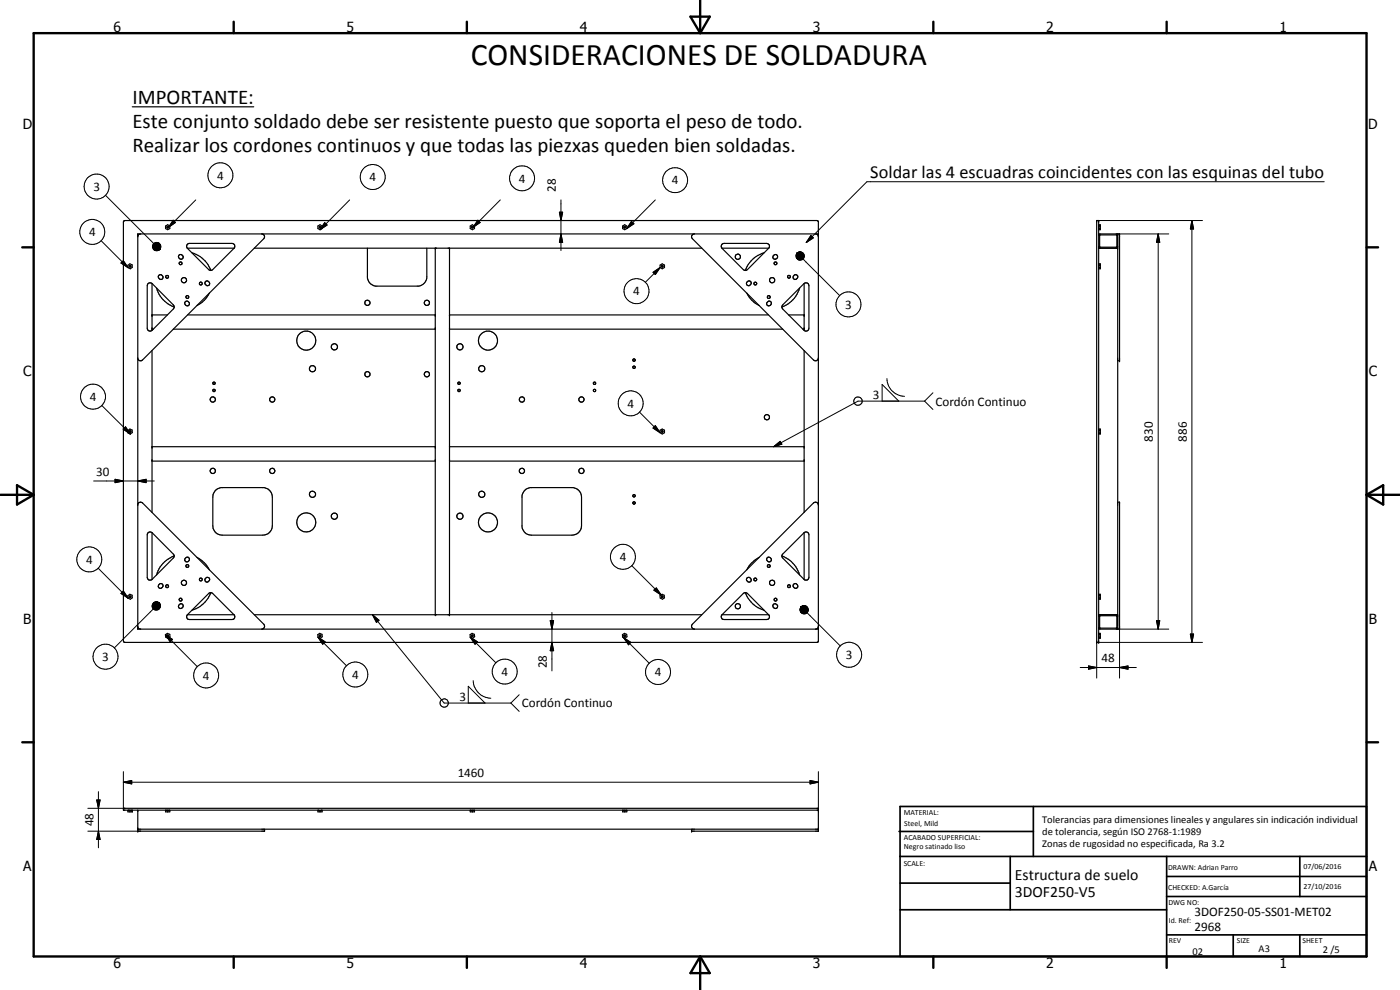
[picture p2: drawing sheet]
<svg xmlns="http://www.w3.org/2000/svg" width="420mm" height="297mm" viewBox="0 0 420 297" stroke-linecap="round" stroke-linejoin="round" font-family="sans-serif">
<g fill="none" stroke="#000" stroke-width=".35">
<path d="M39.7 32h36.4M37.1 66.3l.4-.1h207.7l.3 .1v126.3l-.2 .1h-208l-.3-.4zM38.4 79.6l.6-.4 .7 .3v.7l-.6 .4-.7-.3zM38.9 79.8l.2-.1 .2 .3-.3 .1zM42.2 70.2l-.5 .1-.4 .5M49.7 67.8l.6-.4 .7 .4v.8l-.7 .3-.6-.3zM56.2 74.5h14.1M56.2 73.3l.6-.3h12.8l.8 .4 .1 .5-.1 .4-6.6 6.6-.6 .3-.6-.3-6.4-6.4-.2-.6zM57.6 75.8a8.6 8.6 0 0 1 5.7 5.4M76.3 74.5h134.3M78.6 70.2a.85 .85 0 0 1 .7 .5 .85 .85 0 0 1-.1 .9l-36.4 36.4-.8 .2-.7-.6M95.4 67.8l.6-.4 .7 .4v.8l-.7 .3-.6-.3z"/>
<path d="M95.9 68l.2-.1 .2 .3-.5 .1zM96.2 68.3v.1M110.3 74.5v8.9l.4 1.1 .5 .7 1.5 .7h13a2.94 2.94 0 0 0 2.4-2.5v-8.9M130.6 74.5v109.9M134.9 74.5v109.9M141.1 67.8l.7-.4 .6 .4v.8l-.6 .3-.7-.3zM141.6 68h.3v.4l-.3-.1zM186.8 67.8l.7-.4 .6 .4v.8l-.6 .3-.7-.3zM187.3 68h.3v.4l-.3-.1zM198.1 79.5l.6-.3 .7 .3v.8l-.7 .3-.6-.3zM198.6 79.8l.3-.1v.4h-.2zM208.4 70.2l-.4 .1-.5 .5 .3 .8 36.3 36.4 .9 .2 .5-.4 .1-.4"/>
<path d="M216.7 73.3l.6-.3h12.8a.85 .85 0 0 1 .8 .6 .85 .85 0 0 1-.2 .9l-6.4 6.4-.6 .3-.6-.3-6.4-6.4-.3-.6zM216.7 74.5h14M229.4 75.8a8.6 8.6 0 0 0-5.7 5.4M244.8 70.2l.7 .4 .1 .4M245.6 70.2h-204.3v118.6h204.3M329.1 66.2h.6v126.5h-.6zM329.7 79.2v.9M329.7 74.5h5.7M329.7 67.5v.9M329.7 68.6l.1 .3M329.7 79.2h.5v1.4h-.4l-.1-.2M329.7 67.4h.5v1.5h-.5"/>
<path d="M329.7 67.7h.1M329.7 68.6h.5M329.7 68.8h.1M329.7 79.5h.1M329.7 74l.3 .5M329.8 67.8h.4M329.8 79.6h.4M330 70.5h5.1v3.7h-5zM335.2 74l-.1 .1M335.4 70.5l-.4-.3h-4.9l-.4 .4M335.4 74.2l-.3 .3M44.4 85.1l.4-.2 .9 .2 6.6 6.8-.3 .8-6.3 6.4a.87 .87 0 0 1-1 .2 .87 .87 0 0 1-.5-.8v-12.8z"/>
<path d="M45.6 85.1v14M45.6 94.5h4.6M45.6 98.8h.4M47 86.4a8.4 8.4 0 0 0 5.3 5.7M52 98.8h78.6M56.3 94.5h74.3M62.9 87.9l-1.6 2.2-2.2 1.6M134.9 94.5h95.7M134.9 98.8h100M224.1 87.9l1.6 2.2 2.2 1.6M234.9 91.5l6.4-6.4a.87 .87 0 0 1 .9-.2 .87 .87 0 0 1 .6 .8v12.8a.87 .87 0 0 1-.6 .8 .87 .87 0 0 1-.9-.2l-6.4-6.4-.3-.6zM236.7 94.5h4.6"/>
<path d="M240 86.4a8.6 8.6 0 0 1-5.4 5.7M240.9 98.8h.4M241.3 85.1v14M329.7 80.3h.5M45.6 105.2v48.6M178.2 114.7h.5l.1 .4-.4 .3-.2-.2zM190 107.8h.5l.1 .4-.6 .1zM241.3 105.2v48.6M335.4 108.2h.6v-38h-.6v118.6h.6v-38.1h-.6M38.4 129.2l.6-.5 .7 .3v.8l-.6 .4-.7-.3zM38.9 129.2l.4 .2-.1 .3-.4-.2zM45.6 138.3h85"/>
<path d="M45.6 134h85M134.9 138.3h106.4M134.9 134h106.4M198.1 129.1l.6-.4 .7 .4v.7l-.7 .4-.6-.4zM329.7 129.3v.8M329.7 129l.1-.3h.4v1.5h-.5M329.7 128.9h.1M329.7 129.9h.5M329.7 129.2h.5M41.3 151.3a.88 .88 0 0 1 1.5-.4l36.4 36.4a.88 .88 0 0 1 .1 .9 .88 .88 0 0 1-.7 .6M44.4 159.9l.6-.3 .7 .3 6.6 6.7-.3 .8-6.3 6.4a.85 .85 0 0 1-1 .2 .85 .85 0 0 1-.5-.8v-12.8zM45.6 159.8v14.1"/>
<path d="M64.5 147.3l.7-.6 1.1-.4h13a2.94 2.94 0 0 1 2.4 2.8v8.6a2.88 2.88 0 0 1-2.8 2.9h-12.2a2.8 2.8 0 0 1-2.8-2.9v-8.6l.1-.8zM157.3 147.3l.6-.6 1.2-.4h12.9a2.93 2.93 0 0 1 2.5 2.8v8.6a2.88 2.88 0 0 1-2.8 2.9h-12.2a2.76 2.76 0 0 1-2.8-2.5v-9.3zM189.9 150.7a.37 .37 0 0 1 .5-.1 .37 .37 0 0 1 .2 .4l-.5 .3zM241.3 159.8v14.1M245.6 151.6a.87 .87 0 0 0-.5-.9 .87 .87 0 0 0-1 .2l-36.3 36.4a.87 .87 0 0 0-.2 .9 .87 .87 0 0 0 .8 .6M38.4 178.7l.6-.4 .7 .3v.8l-.6 .4-.7-.3zM52.3 166.8a8.6 8.6 0 0 0-5.3 5.7M53.8 179.7l.5-.2a.45 .45 0 0 1 .3 .6 .45 .45 0 0 1-.6 .2zM59.1 167.2l2.7 2.1 1.1 1.7M62 173.3a.66 .66 0 0 1 .7 .1 .66 .66 0 0 1 .2 .8l-.5 .4a.66 .66 0 0 1-.7-.1 .66 .66 0 0 1-.2-.8zM62.6 178.1l.6-.3 .6 .3 6.6 6.5a.85 .85 0 0 1-.8 1.3h-12.8a.85 .85 0 0 1-.7-.5 .85 .85 0 0 1 .1-1zM63.3 177.8a8.8 8.8 0 0 1-5.7 5.3"/>
<path d="M198.1 178.7l.6-.4 .6 .3 .1 .8-.6 .4-.6-.3zM198.6 178.9h.4l-.1 .3h-.3zM223.7 177.8l.6 .3 6.5 6.5v.9l-.7 .4h-12.8a.85 .85 0 0 1-.8-.5 .85 .85 0 0 1 .2-1M223.7 177.8a8.6 8.6 0 0 0 5.7 5.3M223.7 177.8l-.6 .3-6.4 6.3M227.9 167.2a8.7 8.7 0 0 0-3.8 3.8M234.6 166.8a8.6 8.6 0 0 1 5.4 5.7M234.9 166.2l6.4-6.3a.88 .88 0 0 1 .9-.2 .88 .88 0 0 1 .6 .7v12.8l-.5 .8h-.8l-6.6-6.6-.3-.6zM329.7 179.5h.5M329.7 178.4v.9M329.7 178.3h.5v1.5h-.4l-.1-.3M329.7 178.6h.1"/>
<path d="M329.8 178.7h.4M41.3 188.1l.4 .5 .5 .2M49.6 190.4l.6-.4 .8 .3v.8l-.6 .4-.7-.3zM50.1 190.6l.3-.1 .2 .3-.2 .2zM56.2 184.4h14.1M76.3 184.4h134.3M95.4 190.4l.6-.4 .6 .3 .1 .8-.6 .4-.6-.3zM95.8 190.6l.4-.1 .1 .3-.2 .2zM141.1 190.4l.6-.4 .7 .3v.8l-.6 .4-.7-.3zM141.6 190.5l.3 .1-.1 .4-.2-.2zM186.8 190.4l.6-.4 .7 .3 .1 .8-.7 .4-.7-.3zM187.4 190.5l.3 .1-.2 .4-.3-.2z"/>
<path d="M216.7 184.4h14M245.6 187.9l-.1 .4-.7 .5M329.7 188.3l.4 .5h4.9l.4-.3M329.7 184.4h5.7M329.7 190.1v.9M329.7 190h.5v1.5h-.4l-.1-.2M329.7 190.3h.1M329.7 191.2h.5M329.8 190.4h.4M330 184.8h5.1v3.7h-5zM330.1 184.4l-.4 .5M335 184.4l.4 .4"/>
<path d="M38.4 243.1v.5h1.3v-.5M38.6 243.1v.1M38.8 243.1l-.4 .1M39 243.1v.5M39.1 243.1l.6 .1M39.4 243.1v.1M39.6 243.1v.1M41.3 243.1v6.3h38.1v-.6M41.3 248.8h204.3M49.7 243.1v.5h1.3v-.5M49.8 243.1v.1M49.9 243.1v.1"/>
<path d="M50.2 243.1l-.5 .1M50.3 243.1v.5M50.5 243.1l.5 .1M50.7 243.1v.1M50.8 243.1v.1M95.4 243.1v.5h1.3v-.5M95.5 243.1h1.1M95.6 243.1v.1M96 243.2v.4M96.5 243.1v.1M141.1 243.1v.5h1.3v-.5M141.3 243.1v.1"/>
<path d="M141.6 243.1l-.5 .1M141.8 243.1v.5M141.9 243.1l.5 .1M142.2 243.1v.1M142.3 243.1v.1M186.8 243.1v.5h1.3v-.5M187 243.1v.1M187.3 243.1l-.5 .1M187.5 243.1v.5M187.6 243.1l.5 .1M187.9 243.1v.1M188 243.1v.1"/>
<path d="M245.6 243.1h-208.6v-.6h208.6v6.9h-38.1v-.6"/>
<circle cx="50.3" cy="68.2" r=".24"/>
<circle cx="54.2" cy="79" r=".42"/>
<circle cx="54.3" cy="77" r=".72"/>
<circle cx="221.4" cy="77" r=".8"/>
<circle cx="232.6" cy="77.1" r=".72"/>
<circle cx="232.7" cy="79" r=".42"/>
<circle cx="48.3" cy="83.2" r=".72"/>
<circle cx="50.2" cy="83.1" r=".43"/>
<circle cx="55.2" cy="84.1" r=".78"/>
<circle cx="56.2" cy="91" r=".71"/>
<circle cx="56.2" cy="89.1" r=".44"/>
<circle cx="60.2" cy="85.1" r=".44"/>
<circle cx="62.3" cy="85" r=".72"/>
<circle cx="110.3" cy="90.8" r=".78"/>
<circle cx="128.1" cy="90.9" r=".78"/>
<circle cx="224.8" cy="85" r=".71"/>
<circle cx="226.7" cy="85.1" r=".43"/>
<circle cx="230.7" cy="89.1" r=".45"/>
<circle cx="230.7" cy="91.1" r=".72"/>
<circle cx="231.7" cy="84.1" r=".8"/>
<circle cx="236.8" cy="83" r=".42"/>
<circle cx="238.7" cy="83.1" r=".71"/>
<circle cx="63.8" cy="119.9" r=".79"/>
<circle cx="64.2" cy="117.1" r=".37"/>
<circle cx="64.2" cy="115" r=".36"/>
<circle cx="81.7" cy="119.9" r=".78"/>
<circle cx="91.9" cy="102.2" r="2.87"/>
<circle cx="93.8" cy="110.6" r=".92"/>
<circle cx="100.3" cy="104.1" r=".93"/>
<circle cx="110.3" cy="112.3" r=".79"/>
<circle cx="128.1" cy="112.3" r=".78"/>
<circle cx="137.8" cy="117.1" r=".37"/>
<circle cx="137.8" cy="115" r=".36"/>
<circle cx="138" cy="104.1" r=".94"/>
<circle cx="144.6" cy="110.6" r=".92"/>
<circle cx="146.5" cy="102.2" r="2.85"/>
<circle cx="156.6" cy="119.9" r=".78"/>
<circle cx="174.5" cy="119.9" r=".79"/>
<circle cx="178.4" cy="117.2" r=".37"/>
<circle cx="190.3" cy="110.2" r=".37"/>
<circle cx="198.8" cy="129.5" r=".23"/>
<circle cx="230.2" cy="125.2" r=".79"/>
<circle cx="63.8" cy="141.3" r=".78"/>
<circle cx="81.7" cy="141.3" r=".78"/>
<circle cx="91.9" cy="156.7" r="2.87"/>
<circle cx="93.8" cy="148.3" r=".93"/>
<circle cx="100.3" cy="154.9" r=".94"/>
<circle cx="138" cy="154.9" r=".94"/>
<circle cx="144.6" cy="148.3" r=".93"/>
<circle cx="146.5" cy="156.8" r="2.86"/>
<circle cx="156.6" cy="141.3" r=".79"/>
<circle cx="174.5" cy="141.3" r=".79"/>
<circle cx="190.3" cy="148.8" r=".37"/>
<circle cx="39" cy="179" r=".22"/>
<circle cx="48.2" cy="175.8" r=".71"/>
<circle cx="50.1" cy="175.9" r=".43"/>
<circle cx="55.2" cy="174.9" r=".78"/>
<circle cx="56.2" cy="167.8" r=".71"/>
<circle cx="56.2" cy="169.8" r=".42"/>
<circle cx="60.3" cy="173.9" r=".43"/>
<circle cx="224.8" cy="173.9" r=".7"/>
<circle cx="226.7" cy="173.9" r=".44"/>
<circle cx="230.7" cy="169.8" r=".43"/>
<circle cx="230.8" cy="167.9" r=".71"/>
<circle cx="231.7" cy="174.9" r=".79"/>
<circle cx="232.7" cy="179.9" r=".42"/>
<circle cx="236.8" cy="175.9" r=".42"/>
<circle cx="238.8" cy="175.8" r=".72"/>
<circle cx="54.3" cy="181.9" r=".7"/>
<circle cx="221.4" cy="181.9" r=".79"/>
<circle cx="232.7" cy="181.8" r=".71"/>
</g>
<g fill="#000">
<circle cx="130.6" cy="74.5" r=".18"/>
<circle cx="134.9" cy="74.5" r=".18"/>
<circle cx="335.4" cy="74.5" r=".18"/>
<circle cx="45.6" cy="94.5" r=".18"/>
<circle cx="130.6" cy="94.5" r=".18"/>
<circle cx="134.9" cy="94.5" r=".18"/>
<circle cx="241.3" cy="94.5" r=".18"/>
<circle cx="336" cy="108.2" r=".18"/>
<circle cx="130.6" cy="184.4" r=".18"/>
<circle cx="134.9" cy="184.4" r=".18"/>
<circle cx="329.1" cy="192.7" r=".18"/>
<circle cx="329.7" cy="192.7" r=".18"/>
<circle cx="335.4" cy="184.4" r=".18"/>
<circle cx="41.3" cy="249.4" r=".18"/>
<circle cx="41.3" cy="248.8" r=".18"/>
<circle cx="207.5" cy="249.4" r=".18"/>
<circle cx="245.6" cy="248.8" r=".18"/>
</g>
<g fill="none" stroke="#000" stroke-width=".71">
<path d="M10.1 9.9h400v277.1h-400zM70.1 6.5v3.4M140.1 6.5v3.4M207.2 5h5.8l-2.9 4.9zM210.1 0v9.9M280.1 6.5v3.4M350.1 6.5v3.4M6.7 74.2h3.4M410.1 74.2h3.5M.1 148.5h10M5.1 145.6l5 2.9-5 2.9zM410.1 148.5h10"/>
<path d="M410.1 148.5l5-2.9v5.8zM6.7 222.7h3.4M410.1 222.7h3.5M70.1 287v3.4M140.1 287v3.4M210.1 287v10M210.1 287l2.9 5h-5.8zM280.1 287v3.4M350.1 287v3.4"/>
</g>
<g fill="none" stroke="#000" stroke-width=".51">
<path d="M269.8 249.5h40.3M270.1 242h140v45h-140zM270.1 257h140M303.2 257v16M310.1 242v15M350.1 257v30M390.1 257v12M270.1 265h33.1M270.1 273h80M350.1 269h60M350.1 263h60M350.1 280.5h60"/>
<path d="M370.1 280.5v6.5M390.1 280.5v6.5"/>
</g>
<g fill="none" stroke="#000" stroke-width=".3">
<path d="M31.7 58.6l14.4 14.5M58.7 60l-8.1 8.2M104.9 60l-8.9 8.9M150.1 60l-8.1 8.2M168.3 60v15.2M196.7 60l-8.6 8.6M397.4 54.5h-137.2l-18.2 18.3M30.3 72.2l8.1 8.1M36.3 78.9l.7-.7 1.4 2.1zM45.8 74l2.1 .8-2.1-.6zM45.8 74.2l2.1 .6-2-.3zM45.8 73.7l2.1 1.1-2.1-.8z"/>
<path d="M45.9 73.4l2 1.4-2.1-1.1zM45.9 74.5l2 .3-1.9-.1zM46 73.2l.2-.2 1.7 1.8zM46 73.2l1.9 1.6-2-1.4zM46 74.7l1.9 .1-1.7 .1zM46.2 74.9l1.7-.1zM46.2 73l.2-.1 1.5 1.9zM46.4 75.1l1.5-.3-1.3 .4zM46.4 72.9l.3-.1 1.2 2zM46.6 75.2l1.3-.4zM46.7 72.8l.2-.1 1 2.1zM46.9 75.2l1-.4z"/>
<path d="M46.9 72.7l.3 .1 .7 2zM47.1 75.2l.8-.4zM47.2 72.8h.3l.4 2zM47.4 75.1l.5-.3zM47.5 72.8l.2 .1 .2 1.9zM47.7 75.1l.2-.3zM47.7 72.9l.2 1.9zM47.9 73.2l.2 .2-.2 1.4zM48.1 73.4l.1 .2-.3 1.2zM48.2 74.4l-.3 .4zM48.2 73.6l-.3 1.2zM48.2 74.2l-.3 .6z"/>
<path d="M48.2 73.9l-.3 .9zM52 66.1l.7 .7-2.1 1.4zM97.4 66.8l.8 .7-2.2 1.4zM143.4 66.1l.7 .7-2.1 1.4zM167.9 63.7h1l-.6 2.5zM168.3 70.2l.6 2.5h-1zM189.5 66.4l.7 .7-2.1 1.5zM239.3 75.9l-.3 .5zM239.3 75.9l-.4 .8zM239.3 75.9l-.4 1zM239.3 75.9l-.3 1.3zM239.3 75.9l-.3 1.5z"/>
<path d="M239.3 75.9l-.1 1.7-.2-.2zM239.3 75.9l.1 2-.2-.3zM239.3 75.9l.3 2.1-.2-.1zM239.3 75.9l.6 2.2-.3-.1zM239.3 75.9l.9 2.2h-.3zM239.3 75.9l1.1 2.1-.2 .1zM239.3 75.9l1.4 2-.3 .1zM239.3 75.9l1.6 1.9-.2 .1zM239.3 75.9l1.8 1.7-.2 .2zM239.3 75.9l1.9 1.5-.1 .2zM239.3 75.9l2.1 1.2-.2 .3zM239.3 75.9l2.1 1v.2z"/>
<path d="M239.3 75.9l2.1 .7v.3zM239.3 75.9l2 .4 .1 .3zM239.3 75.9l1.9 .2 .1 .2zM239.3 75.9h1.7l.2 .2zM239.3 75.9l1.4-.2 .3 .2zM239.3 75.9l1.2-.3 .2 .1zM239.3 75.9l1.2-.3zM239.3 75.9l.9-.3zM239.3 75.9l.7-.3zM239.3 75.9l.4-.3zM239.3 75.9l.2-.1zM241 77.7l11 11"/>
<path d="M243.4 70.7l.7 .7-2.1 1.4zM329.7 66.2h31.2M335 70.2h15.8M347.6 70.2l.5 2.5h-1zM347.6 70.2v118.6M357.7 66.2l.5 2.5h-1zM357.7 66.2v126.5M196 81.7l2.1-1.4-1.4 2.1zM198.1 80.3l-4.4 4.4M266.2 113.6a5.5 5.5 0 0 0 5.3 5.3M280 117.9l-2.5 2.5M30.6 121.7l8.5 8.5"/>
<path d="M37.7 128.1l1.4 2.1-2.1-1.4zM191.9 123.7l6.2 6.1M196.7 127.7l1.4 2.1-2.1-1.4zM232.2 134l1.9-1.6 .5 .9zM264.7 120.4v-5l5 5M277.5 120.4h-20l-25.3 13.6M277.5 120.4l2.5 2.5M28.1 144.3h18.2M34.5 143.8l2.5 .5-2.5 .5zM41.3 144.3l2.5-.5v1zM29.5 170.5l8.9 9M36.3 178.1l.7-.8 1.4 2.2z"/>
<path d="M37 177.3l1.4 2.2-2.1-1.4zM189.6 169.7l8.8 8.8M196.2 177.1l.8-.7 1.4 2.1zM45.6 181.9l2.2-1-2.1 1.2zM45.7 181.6l2.1-.7-2.2 1zM45.7 182.1l2.1-1.2-2 1.5zM45.8 181.4l2-.5-2.1 .7zM45.8 182.4l2-1.5-1.9 1.7zM45.9 181.1l1.9-.2-2 .5zM45.9 182.6l1.9-1.7-1.7 1.9zM46 182.7l-11.7 11.7M46 180.9l.3-.2 1.5 .2z"/>
<path d="M46 180.9h1.8l-1.9 .2zM46.3 180.7l1.5 .2zM46.5 180.6l1.3 .3zM46.8 180.6l1 .3zM47.1 180.6l.7 .3zM47.3 180.6l.5 .3zM47.8 180.9l-1.5 2-.2-.1zM47.8 180.9l-1.2 2.1-.3-.1zM47.8 180.9l-.9 2.1h-.3zM47.8 180.9l-.7 2.1h-.2zM47.8 180.9l-.4 2.1h-.3zM47.8 180.9l-.2 1.9-.2 .2z"/>
<path d="M47.8 180.9v1.8l-.2 .1zM47.8 180.9v1.8zM47.8 180.9l.3 1.3-.1 .2zM47.8 180.9l.3 1.3zM47.8 180.9l.3 1zM47.8 180.9l.3 .8zM47.8 180.9l.2 .5zM47.8 180.9l.2 .2zM49.6 190.4l2.2 1.5-.7 .7zM49.6 190.4l9.6 9.6M95.5 191.2l2.1 1.4-.8 .7zM95.5 191.2l8.5 8.6"/>
<path d="M111.8 184.4l1.9 1.7-.7 .6zM111.8 184.4l21.5 26.5h20M141.1 191.2l2.2 1.4-.7 .7zM141.1 191.2l7.7 7.7M165.1 186.2h1l-.5 2.6zM165.6 192.7l.5 2.5h-1zM165.6 183.8v17.5M187.2 191.3l2.1 1.4-.7 .8zM187.2 191.3l7.6 7.7M240.4 182.1l-.2 .4zM240.4 182.1l-.3 .7zM240.4 182.1l-.3 .9z"/>
<path d="M240.4 182.1l-.3 1.2zM240.4 182.1l-.2 1.5zM240.4 182.1v1.7l-.2-.2zM240.4 182.1l.2 1.9-.2-.2zM240.4 182.1l.4 2-.2-.1zM240.4 182.1l.7 2.1-.3-.1zM240.4 182.1l1 2.1h-.3zM240.4 182.1l1.2 2.1h-.2zM240.4 182.1l1.5 2-.3 .1zM240.4 182.1l1.7 1.8-.2 .2zM240.4 182.1l1.9 1.7-.2 .1zM240.4 182.1l2.1 1.4-.2 .3z"/>
<path d="M240.4 182.1l2.2 1.2-.1 .2zM240.4 182.1l2.2 .9v.3zM240.4 182.1l2.2 .7v.2zM240.4 182.1l2.1 .4 .1 .3zM240.4 182.1l1.9 .1 .2 .3zM240.4 182.1l1.8-.1 .1 .2zM240.4 182.1l1.6-.2 .2 .1zM240.4 182.1l1.6-.2zM240.4 182.1l1.3-.3zM240.4 182.1l1.1-.4zM240.4 182.1l.8-.4zM240.4 182.1l.5-.3z"/>
<path d="M240.4 182.1l.3-.2zM242.2 183.9l10 9.9M326.7 199.8l2.4 .5-2.4 .5zM329.1 192.3v11.2M329.7 192.7h31.2M335 188.8h15.8M336 187.9v15.6M347.1 186.2h1l-.5 2.6zM357.2 190.2h1l-.5 2.5zM140.5 210.9v-5l5.1 5M142 204.2a5.5 5.5 0 0 0 5.3 5.3M153.3 210.9l2.5 2.5"/>
<path d="M155.8 208.4l-2.5 2.5M324.2 200.3h16.8M336 200.3l2.5-.5v1zM29.5 237.5v16.9M37 234.7l2.5-.5v1zM37 234.7h208.6M37 231.5v11M243.1 234.2l2.5 .5-2.5 .5zM245.6 231.5v11M26.4 242.5h11.1M26.4 249.4h15.8M29 240h1l-.5 2.5z"/>
<path d="M29.5 249.4l.5 2.5h-1z"/>
<circle cx="29" cy="56" r="3.8"/>
<circle cx="66.2" cy="52.6" r="3.8"/>
<circle cx="111.9" cy="53.1" r="3.8"/>
<circle cx="156.7" cy="53.5" r="3.7"/>
<circle cx="202.6" cy="54.1" r="3.8"/>
<circle cx="27.7" cy="69.6" r="3.7"/>
<circle cx="191" cy="87.3" r="3.8"/>
<circle cx="254.6" cy="91.3" r="3.8"/>
<circle cx="27.9" cy="119" r="3.8"/>
<circle cx="189.3" cy="121" r="3.8"/>
<circle cx="257.5" cy="120.3" r="1.26"/>
<circle cx="26.8" cy="167.8" r="3.7"/>
<circle cx="186.9" cy="167.1" r="3.7"/>
<circle cx="31.7" cy="197" r="3.8"/>
<circle cx="254.8" cy="196.5" r="3.8"/>
<circle cx="61.9" cy="202.7" r="3.8"/>
<circle cx="106.6" cy="202.4" r="3.7"/>
<circle cx="133.3" cy="210.9" r="1.24"/>
<circle cx="151.5" cy="201.5" r="3.7"/>
<circle cx="197.5" cy="201.6" r="3.7"/>
</g>
<g fill="#000">
<path d="M36.3 78.9l.7-.7 1.4 2.1zM48.2 74.4l-.3 .4zM48.2 74.2l-.3 .6zM48.2 73.9l-.3 .9zM48.2 73.6l-.3 1.2zM48.1 73.4l.1 .2-.3 1.2zM47.9 73.2l.2 .2-.2 1.4zM47.7 72.9l.2 1.9zM47.2 72.8h.3l.4 2zM46.9 72.7l.3 .1 .7 2zM46.7 72.8l.2-.1 1 2.1zM46.4 72.9l.3-.1 1.2 2z"/>
<path d="M46.2 73l.2-.1 1.5 1.9zM46 73.2l.2-.2 1.7 1.8zM46 73.2l1.9 1.6-2-1.4zM45.9 73.4l2 1.4-2.1-1.1zM45.8 73.7l2.1 1.1-2.1-.8zM45.8 74l2.1 .8-2.1-.6zM45.8 74.2l2.1 .6-2-.3zM46 74.7l1.9 .1-1.7 .1zM46.2 74.9l1.7-.1zM46.4 75.1l1.5-.3-1.3 .4zM46.6 75.2l1.3-.4zM46.9 75.2l1-.4z"/>
<path d="M47.1 75.2l.8-.4zM47.4 75.1l.5-.3zM47.7 75.1l.2-.3zM52 66.1l.7 .7-2.1 1.4zM97.4 66.8l.8 .7-2.2 1.4zM143.4 66.1l.7 .7-2.1 1.4zM167.9 63.7h1l-.6 2.5zM168.3 70.2l.6 2.5h-1zM189.5 66.4l.7 .7-2.1 1.5zM239.3 75.9l-.3 .5zM239.3 75.9l-.4 .8zM239.3 75.9l-.4 1z"/>
<path d="M239.3 75.9l-.3 1.3zM239.3 75.9l-.3 1.5zM239.3 75.9l-.1 1.7-.2-.2zM239.3 75.9l.1 2-.2-.3zM239.3 75.9l.6 2.2-.3-.1zM239.3 75.9l.9 2.2h-.3zM239.3 75.9l1.1 2.1-.2 .1zM239.3 75.9l1.4 2-.3 .1zM239.3 75.9l1.6 1.9-.2 .1zM239.3 75.9l1.8 1.7-.2 .2zM239.3 75.9l1.9 1.5-.1 .2zM239.3 75.9l2.1 1.2-.2 .3z"/>
<path d="M239.3 75.9l2.1 1v.2zM239.3 75.9l2.1 .7v.3zM239.3 75.9l2 .4 .1 .3zM239.3 75.9h1.7l.2 .2zM239.3 75.9l1.4-.2 .3 .2zM239.3 75.9l1.2-.3 .2 .1zM239.3 75.9l1.2-.3zM239.3 75.9l.9-.3zM239.3 75.9l.7-.3zM239.3 75.9l.4-.3zM239.3 75.9l.2-.1zM243.4 70.7l.7 .7-2.1 1.4z"/>
<path d="M347.6 70.2l.5 2.5h-1zM357.7 66.2l.5 2.5h-1zM196 81.7l2.1-1.4-1.4 2.1zM37.7 128.1l1.4 2.1-2.1-1.4zM196.7 127.7l1.4 2.1-2.1-1.4zM232.2 134l1.9-1.6 .5 .9zM34.5 143.8l2.5 .5-2.5 .5zM41.3 144.3l2.5-.5v1zM37 177.3l1.4 2.2-2.1-1.4zM196.2 177.1l.8-.7 1.4 2.1zM47.3 180.6l.5 .3zM47.1 180.6l.7 .3z"/>
<path d="M46.8 180.6l1 .3zM46.5 180.6l1.3 .3zM46.3 180.7l1.5 .2zM46 180.9l.3-.2 1.5 .2zM46 180.9h1.8l-1.9 .2zM45.8 181.4l2-.5-2.1 .7zM45.7 181.6l2.1-.7-2.2 1zM45.6 181.9l2.2-1-2.1 1.2zM45.7 182.1l2.1-1.2-2 1.5zM45.8 182.4l2-1.5-1.9 1.7zM45.9 182.6l1.9-1.7-1.7 1.9zM47.8 180.9l-1.5 2-.2-.1z"/>
<path d="M47.8 180.9l-1.2 2.1-.3-.1zM47.8 180.9l-.9 2.1h-.3zM47.8 180.9l-.7 2.1h-.2zM47.8 180.9l-.4 2.1h-.3zM47.8 180.9v1.8l-.2 .1zM47.8 180.9v1.8zM47.8 180.9l.3 1.3-.1 .2zM47.8 180.9l.3 1.3zM47.8 180.9l.3 1zM47.8 180.9l.3 .8zM47.8 180.9l.2 .5zM47.8 180.9l.2 .2z"/>
<path d="M49.6 190.4l2.2 1.5-.7 .7zM95.5 191.2l2.1 1.4-.8 .7zM111.8 184.4l1.9 1.7-.7 .6zM141.1 191.2l2.2 1.4-.7 .7zM165.1 186.2h1l-.5 2.6zM165.6 192.7l.5 2.5h-1zM187.2 191.3l2.1 1.4-.7 .8zM240.4 182.1l-.2 .4zM240.4 182.1l-.3 .7zM240.4 182.1l-.3 .9zM240.4 182.1l-.3 1.2zM240.4 182.1l-.2 1.5z"/>
<path d="M240.4 182.1v1.7l-.2-.2zM240.4 182.1l.2 1.9-.2-.2zM240.4 182.1l.7 2.1-.3-.1zM240.4 182.1l1 2.1h-.3zM240.4 182.1l1.2 2.1h-.2zM240.4 182.1l1.5 2-.3 .1zM240.4 182.1l1.7 1.8-.2 .2zM240.4 182.1l1.9 1.7-.2 .1zM240.4 182.1l2.1 1.4-.2 .3zM240.4 182.1l2.2 1.2-.1 .2zM240.4 182.1l2.2 .9v.3zM240.4 182.1l2.2 .7v.2z"/>
<path d="M240.4 182.1l2.1 .4 .1 .3zM240.4 182.1l1.8-.1 .1 .2zM240.4 182.1l1.6-.2 .2 .1zM240.4 182.1l1.6-.2zM240.4 182.1l1.3-.3zM240.4 182.1l1.1-.4zM240.4 182.1l.8-.4zM240.4 182.1l.5-.3zM240.4 182.1l.3-.2zM336 200.3l2.5-.5v1zM347.1 186.2h1l-.5 2.6zM357.2 190.2h1l-.5 2.5z"/>
<path d="M326.7 199.8l2.4 .5-2.4 .5zM37 234.7l2.5-.5v1zM243.1 234.2l2.5 .5-2.5 .5zM29 240h1l-.5 2.5zM29.5 249.4l.5 2.5h-1z"/>
</g>
<path d="M47.7 72.8v2M45.8 181.1h2" fill="none" stroke="#000" stroke-width=".42"/>
<path d="M45.9 74.7h2M239.3 76.1h2M239.4 75.9v2.1M47.6 180.9v2.1M240.4 182.3h2.1M240.6 182.1v2" fill="none" stroke="#000" stroke-width=".38"/>
<text font-size="9.4" x="141.3" y="19.6">CONSIDERACIONES DE SOLDADURA</text>
<g font-size="6.3">
<text x="39.7" y="31.2">IMPORTANTE:</text>
<text x="39.7" y="38.4">Este conjunto soldado debe ser resistente puesto que soporta el peso de todo.</text>
<text x="39.7" y="45.6">Realizar los cordones continuos y que todas las piezxas queden bien soldadas.</text>
</g>
<text font-size="5.5" x="261.2" y="53.3">Soldar las 4 escuadras coincidentes con las esquinas del tubo</text>
<g font-size="4.7">
<text x="304.6" y="263.9">Estructura de suelo</text>
<text x="304.6" y="269.3">3DOF250-V5</text>
</g>
<g font-size="4.2">
<text x="34" y="9.6">6</text>
<text x="104" y="9.6">5</text>
<text x="174" y="9.6">4</text>
<text x="244" y="9.6">3</text>
<text x="314" y="9.6">2</text>
<text x="384" y="9.6">1</text>
<text x="6.8" y="38.7">D</text>
<text x="410.6" y="38.7">D</text>
<text x="7" y="112.9">C</text>
<text x="410.8" y="112.9">C</text>
<text x="7" y="187.1">B</text>
<text x="410.8" y="187.1">B</text>
<text x="7" y="261.4">A</text>
<text x="410.8" y="261.4">A</text>
<text x="34" y="290.4">6</text>
<text x="104" y="290.4">5</text>
<text x="174" y="290.4">4</text>
<text x="244" y="290.4">3</text>
<text x="314" y="290.4">2</text>
<text x="384" y="290.4">1</text>
</g>
<g font-size="3.9">
<text x="65.2" y="53.9">4</text>
<text x="28" y="57.2">3</text>
<text x="110.9" y="54.4">4</text>
<text x="155.7" y="54.8">4</text>
<text x="166.8" y="57.5" transform="rotate(-90 166.8 57.5)">28</text>
<text x="201.6" y="55.3">4</text>
<text x="26.7" y="70.9">4</text>
<text x="190.1" y="88.6">4</text>
<text x="253.6" y="92.6">3</text>
<text x="262" y="119.6">3</text>
<text x="27" y="120.3">4</text>
<text x="188.3" y="122.3">4</text>
<text x="280.7" y="121.7">Cordón Continuo</text>
<text x="346" y="132.5" transform="rotate(-90 346 132.5)">830</text>
<text x="356.2" y="132.5" transform="rotate(-90 356.2 132.5)">886</text>
<text x="28.9" y="142.8">30</text>
<text x="25.9" y="169.1">4</text>
<text x="186" y="168.3">4</text>
<text x="253.8" y="197.7">3</text>
<text x="30.7" y="198.3">3</text>
<text x="60.9" y="203.9">4</text>
<text x="105.7" y="203.6">4</text>
<text x="150.5" y="202.8">4</text>
<text x="164.1" y="200.6" transform="rotate(-90 164.1 200.6)">28</text>
<text x="196.5" y="202.9">4</text>
<text x="330.6" y="198.8">48</text>
<text x="137.9" y="210.2">3</text>
<text x="156.6" y="212.3">Cordón Continuo</text>
<text x="137.4" y="233.1">1460</text>
<text x="28" y="247.9" transform="rotate(-90 28 247.9)">48</text>
<text x="358.5" y="275">3DOF250-05-SS01-MET02</text>
<text x="358.5" y="279.4">2968</text>
</g>
<g font-size="3.1">
<text x="312.7" y="246.8">Tolerancias para dimensiones lineales y angulares sin indicación individual</text>
<text x="312.7" y="250.4">de tolerancia, según ISO 2768-1:1989</text>
<text x="312.7" y="254">Zonas de rugosidad no especificada, Ra 3.2</text>
<text x="357.9" y="286.4">02</text>
<text x="377.7" y="285.6">A3</text>
<text x="397" y="285.9">2 /5</text>
</g>
<g font-size="2.4">
<text x="271.2" y="244.4">MATERIAL:</text>
<text x="271.3" y="252">ACABADO SUPERFICIAL:</text>
<text x="271.4" y="247.9">Steel, Mild</text>
<text x="271.3" y="254.6">Negro satinado liso</text>
<text x="271.2" y="259.7">SCALE:</text>
<text x="350.6" y="261">DRAWN: Adrian Parro</text>
<text x="391.2" y="260.6">07/06/2016</text>
<text x="350.6" y="267.1">CHECKED: A.García</text>
<text x="391.2" y="266.7">27/10/2016</text>
<text x="350.6" y="271.4">DWG NO:</text>
<text x="350.8" y="276.9">Id. Ref:</text>
<text x="350.8" y="282.8">REV</text>
<text x="371.2" y="282.9">SIZE</text>
<text x="390.9" y="282.9">SHEET</text>
</g>
</svg>
